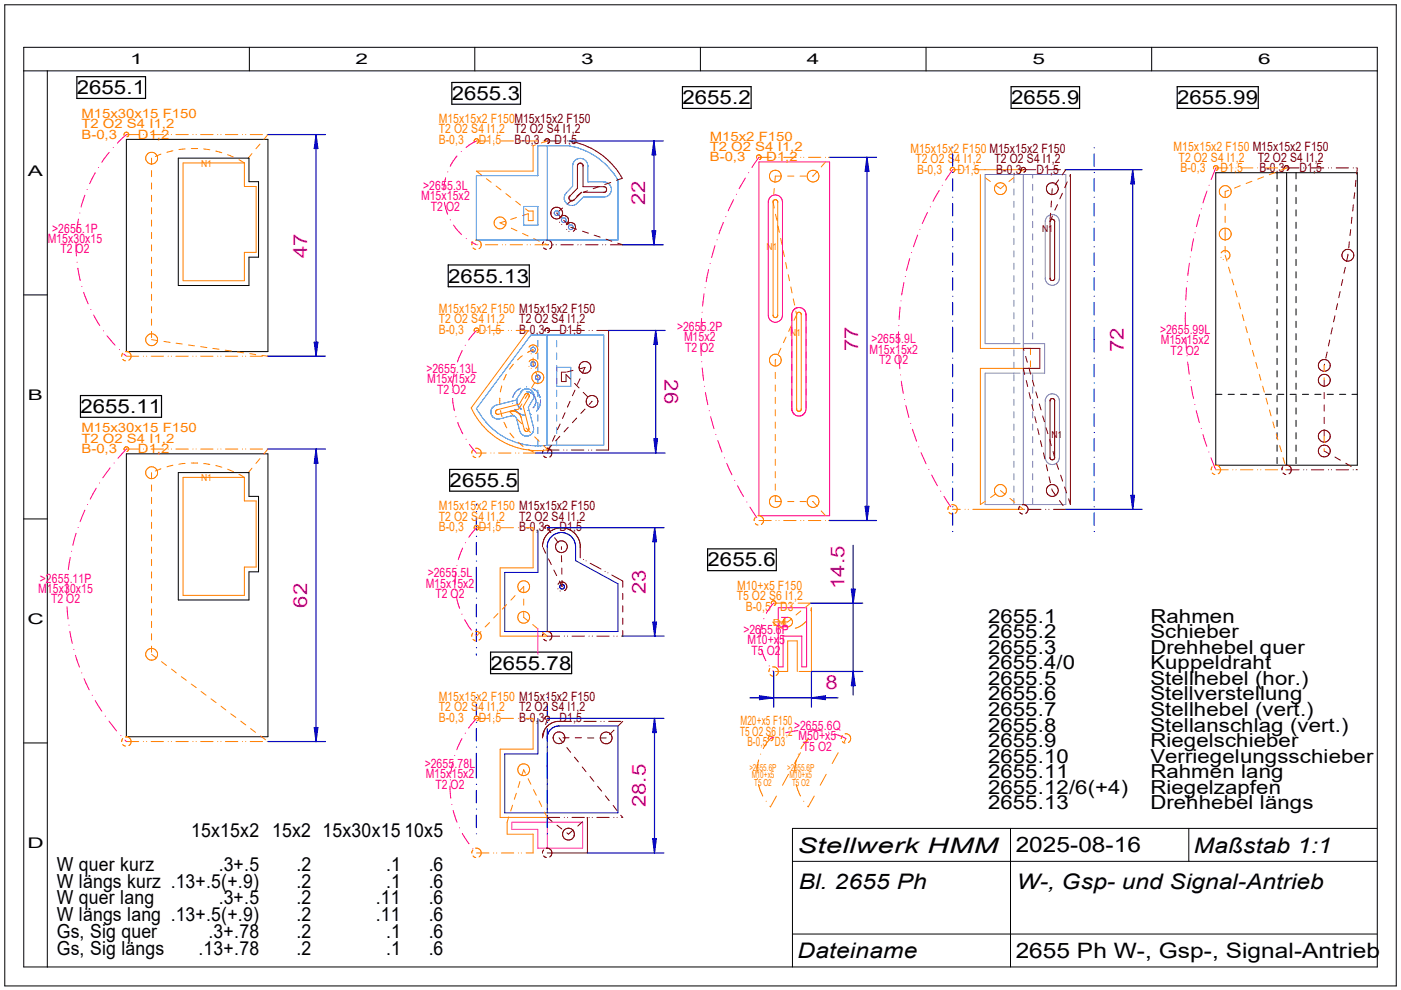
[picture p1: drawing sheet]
<svg xmlns="http://www.w3.org/2000/svg" width="297mm" height="210mm" viewBox="0 0 297 210" stroke-linecap="round" stroke-linejoin="round" font-family="sans-serif">
<g fill="none" stroke="#000" stroke-width=".21">
<path d="M1 1h295v208h-295zM5 10h287v195h-287zM5 15h287M10 15v190M52.9 10v5M100.7 10v5M148.5 10v5M196.3 10v5M244.2 10v5M26.8 29.5h30v45h-30zM37.8 33.5h15v5h2v16h-2v6h-15zM257.8 36.6h30v62h-30z"/>
<path d="M270.8 36.6v1.3M270.8 39.2v1.4M272.8 36.6v62M274.8 36.6v1.3M274.8 39.2v1.4M270.8 41.9v1.3M270.8 44.5v1.3M270.8 47.1v1.3M270.8 49.7v1.4M270.8 52.4v1.3M270.8 55v1.3M270.8 57.6v1.3"/>
<path d="M274.8 41.9v1.3M274.8 44.5v1.3M274.8 47.1v1.3M274.8 49.7v1.4M274.8 52.4v1.3M274.8 55v1.3M274.8 57.6v1.3M5 62.5h5M270.8 60.2v1.4M270.8 62.9v1.3M270.8 65.5v1.3M270.8 68.1v1.3"/>
<path d="M270.8 70.7v1.4M270.8 73.4v1.3M270.8 76v1.3M270.8 78.6v1.3M274.8 60.2v1.4M274.8 62.9v1.3M274.8 65.5v1.3M274.8 68.1v1.3M274.8 70.7v1.4M274.8 73.4v1.3M274.8 76v1.3M274.8 78.6v1.3"/>
<path d="M26.8 96.2h30v60h-30zM257.8 83.6h1.3M260.4 83.6h1.3M263 83.6h1.3M265.6 83.6h1.4M268.3 83.6h1.3M270.8 81.2v1.3M270.8 83.9v1.3M270.8 86.5v1.3M270.8 89.1v1.3M270.8 91.7v1.3M270.8 94.4v1.3"/>
<path d="M270.8 97v1.3M270.9 83.6h1.3M273.5 83.6h1.3M274.8 81.2v1.3M274.8 83.9v1.3M274.8 86.5v1.3M274.8 89.1v1.3M274.8 91.7v1.3M274.8 94.4v1.3M274.8 97v1.3M276.1 83.6h1.3M278.8 83.6h1.3"/>
<path d="M281.4 83.6h1.3M284 83.6h1.3M286.6 83.6h1.2M5 110h5M37.8 100.2h15v5h2v16h-2v6h-15zM5 157.5h5M214.2 175.6v29.4M252 175.6v7M291.9 175.6h-123.9v29.4M168 182.6h123.9M168 198h123.9"/>
</g>
<g fill="none" stroke="#800000" stroke-width=".21">
<path d="M115.5 30.1a.59 .59 0 0 1 .5-.7 .54 .54 0 0 1 .4 .9l-.2 .1M115.5 30.1h.1M116 29.9h2.7M116.1 29.4h.1M116.2 30.4h-.1M116.5 29.8h.1M119.6 29.9h.1M120.3 29.9h.1M120.6 29.9a16 16 0 0 1 11.3 7.9l-1.2 .4M123.6 35.2h.1M127 39.6l-1.2 .4M129.5 38.7l-1.3 .4"/>
<path d="M216.5 35.9h.1M216.5 36.2l.1-.5a.5 .5 0 0 1 .8 0 .5 .5 0 0 1-.4 .8M217 36h2.6M220.6 36h.1M221.2 36h.1M222.2 36h2.6M223.1 38.7h.1M224.4 38.1l-.7 1.1M225.8 36h.1M226 36l-.8 1.1M226.3 38.6l-.5 1.2M226.8 37.4l.1-.4v70l-.3-1.3"/>
<path d="M272.8 35.6h2.6M273 35.2h.1M273 35.2l-.6 .1-.1 .5M273 36.1h-.1M273 35.2l.3 .3v.3l-.3 .2M273 36v.1M276.4 35.6h.1M277 35.6h.1M278 35.6h2.7M281.6 35.6h.1M282.3 35.6h.1M283.3 35.6h2.6"/>
<path d="M286.9 35.6h.1M287.5 38.2l-.1 1.3M287.5 35.6h.1M287.8 35.6l-.1 1.3M115.3 51.3l-.2 .6M115.3 52.5l.6 .4M115.9 50.9a.99 .99 0 0 1 1 .7 .99 .99 0 0 1-.4 1.1M116 51.9h.3M116.8 45.2h.1M117.3 51.9h.1M117.9 51.9h.1M118 45.2l1 .9"/>
<path d="M118.6 47.1h.1M118.7 46.2a1 1 0 0 1 1.5-.2 1 1 0 0 1-.1 1.5M118.9 51.9h2.6M119.1 47.6h.1M119.3 44.1l-1 .9M119.5 46.7l.9 .9M120.1 47.7a1.01 1.01 0 0 1 1.6-.3 1.01 1.01 0 0 1-.2 1.6M120.1 48.6h.1M120.6 49.1h.1M120.8 41.6h.1M120.8 41.6a.6 .6 0 0 0-.1 .7 .6 .6 0 0 0 .6 .3l.4-.2M121 48.2l1.3 .4"/>
<path d="M121.3 42.4l-1 .9M121.7 42.4h.1M122.3 41.6l1-.8-1.6 1.6M122.5 51.9h.1M123.1 51.9h.1M123.5 49l1.3 .4M124.2 51.9h2.6M124.5 40.5l-.8 .3h4.5l.4-.3v-.5l-.5-.4h-4.5v-4.6a.63 .63 0 0 0-1-.2l-.2 .3v4.8l-1.6 1.7M126 49.9l1.3 .4M127.8 51.9h.1M128.4 51.9h.1M128.5 50.7l1.2 .4"/>
<path d="M131 51.6l1 .3h-2.6M222.6 59h.1M222.7 46.7a.5 .5 0 0 1 .5-.2 .5 .5 0 0 1 .4 .3v12.3a.5 .5 0 0 1-.8 .3l-.2-.3zM222.8 45.2l-.2 1.3M222.9 42.6l-.1 1.3M223.1 40l-.1 1.3M223.1 45.8l-.5 1.2M223.6 47h.1M224.2 43.4l-.6 1.2M225.3 41l-.6 1.2M284.7 59.3l-.3 1.2M285.2 56.7l-.3 1.3"/>
<path d="M285.8 53.9l-.3 1.5M286.1 51.3l-.1 1.3M286.4 48.7l-.2 1.3M286.6 46.1l-.1 1.3M286.9 43.4l-.1 1.3M287 54.1h.1M287.2 40.9l-.1 1.2M115.6 70.2v-.4l.3-.2a.59 .59 0 0 1 .6 .5l-.3 .4M116 70.1h2.7M116.1 70.5h.1M119.6 70.1h.1M120 78.9h-1v2h1v-1.5l.9 .9"/>
<path d="M120.3 70.1h.1M121.3 70.1h2.6M121.5 78.5l-1.3 .4M122.8 77.9h.1M122.8 78.2l1.2-.3-.5 1.2M124.9 70.1h.1M125.6 70.1h.1M126.5 70.1h2.5v25.3h-2.6M217.1 74.3l-.1-.4h3.5v4.2h-3.5l.3 1.3M217.5 75.6l.3 1.2M218.2 78.1l.3 1.2M280.8 77.2v.3"/>
<path d="M281.4 74.6l-.3 1.3M281.9 72.1l-.3 1.3M282 77.5h.1M282.5 69.5l-.3 1.3M283 67l-.3 1.2M283.6 64.4l-.3 1.3M284.1 61.8l-.3 1.3M115.3 95.4l-.2 .3v.4M115.3 96.7l.6 .3M115.9 95.1a.98 .98 0 0 1 1.1 .6 .98 .98 0 0 1-.5 1.2M116.6 94.7l-.5 1.2M116.9 94.4l-.9 1h2.5"/>
<path d="M117.7 92.3l-.6 1.2M118.7 92.5l-.9 1M118.7 89.9l-.5 1.2M119.5 95.4h.1M119.8 87.5l-.6 1.2M120.2 95.4h.1M120.5 90.6l-.9 1M120.9 85.1l-.6 1.2M121.2 95.4h2.6M121.8 81.3l1 1M121.9 82.7l-.5 1.2M122.3 88.6l-.9 1"/>
<path d="M123 80.3l-.6 1.2M123.7 83.2l.9 .9M124 86.7l-.9 1M124.3 85.1h.1M124.8 95.4h.1M125.4 95.4h.1M125.5 85.1l-.6 .7M217.6 80.7l.3 1.3M218.2 83.2l.3 1.3M218.8 85.8l.3 1.2M218.9 80.6l.3 1.3M219.4 88.3l.3 1.3"/>
<path d="M219.6 83.1l.4 1.3M220 90.9l.3 1.3M220.3 85.6l.4 1.3M220.6 93.4l.3 1.3M221.1 88.2l.3 1.2M221.2 96l.3 1.3M221.8 90.7l.4 1.2M221.8 98.6l.3 1.2M222.5 93.2l.4 1.3M222.8 84.6l.4-.1 .4 .3v12.4l-.4 .3h-.3l-.3-.3v-12.4zM223.3 95.7l.3 1.3M223.6 85h.1"/>
<path d="M224 98.3l.4 1.2M272 99l-.2 .6M272.6 98.6a.99 .99 0 0 1 1.1 .6 .99 .99 0 0 1-.4 1.3M272.8 99.6h2.6M276.4 99.6h.1M277 99.6h.1M278 99.6h2.7M280.8 80.6v1.3M280.8 83.2v1.3M280.8 85.9v1.3M280.8 88.5v1.3M280.8 91.1v1.3"/>
<path d="M280.8 95.6l1.1 .7M281.6 99.6h.1M282 80.6h.1M282 92.5h.1M282 95.6h.1M282.3 99.6h.1M283 96.9l1.2 .7M283.3 99.6h2.6M285.3 98.2l1.2 .7M286.9 99.6h.1M287.5 99.6h.1M287.6 99.5l.2 .1"/>
<path d="M115 115.9a4 4 0 0 1 3.6-4h.9a4.1 4.1 0 0 1 2.8 1.8l.4 .5 .3 1.2v2.9M115.1 116.1l.6 1.2M115.6 111.7h.1M115.6 112.1a.47 .47 0 0 1 .3-.7 .47 .47 0 0 1 .6 .4 .47 .47 0 0 1-.3 .6M116 111.9l.8 1M116.2 112.4h-.1M116.3 118.5l.6 1.2M117.6 114l.8 1.1M117.8 115.9h.1M119 117.8l.1 1.3M119 115.9v.6M123 116.1h.1"/>
<path d="M123.7 118.6h.1M124.2 118.9h.1M125.1 119.4l2.3 1.2M216.2 107.4l-.2 .6M216.2 108.6l.6 .4M216.8 107a.98 .98 0 0 1 1.1 .6 .98 .98 0 0 1-.4 1.2M217.1 108h.1M218.1 108h2.6M221.7 108h.1M222.4 108h.1M222.4 101.1l.3 1.3M223 103.7l.9 1.4"/>
<path d="M223.3 108h2.7M224.6 106.1l.8 1.1M224.9 100.8l.4 1.2M225.7 103.3l.4 1.2M272 100.3l.6 .3M115.3 134.2l-.3 .7M115.3 135.6l.6 .3M115.9 133.9a.99 .99 0 0 1 1 .6 .99 .99 0 0 1-.4 1.2M116 134.9h2.7M117.4 120.9l.6 1.1M118.3 124.8h.1M118.3 123.9a.98 .98 0 0 1 1.6-.2 .98 .98 0 0 1-.2 1.5"/>
<path d="M118.7 125.3h.1M119.1 120.4v1.4M119.2 123.1v1.3l-.6-1.2M119.6 134.9h.1M120.3 134.9h.1M121.3 134.9h2.6M124.9 134.9h.1M125.6 134.9h.1M126.5 134.9h2.7M128.3 121.2h.1M128.9 121.5h.1M129.7 121.9l2.3 1.3v1.3"/>
<path d="M130.1 134.9h.1M130.8 134.9h.1M132 125.8v1.3M132 128.4v1.4M132 131.1v1.3M132 133.7v1.2h-.2M115.4 154.9l-.3 .7v.8M115.4 154.9l-.3 1.3M115.6 152.5v-.4a.51 .51 0 0 1 .5-.3 .51 .51 0 0 1 .4 .4v.4l-.3 .2M116 152.3l-.3 1.3M116.1 152.8h.1M117.3 156.4h.1"/>
<path d="M118.5 156.4l.8 1M119.3 156.4h1.3M120.2 158.5l.8 1M121.2 153h-3.1l-1.2 .3a3.3 3.3 0 0 0-1.5 1.6M122 156.4h1.3M122.1 153h.1M122.8 153h.1M123.8 153h2.6M124.6 156.5h1.3M127.2 156.5h1.3M127.3 156.8h.1M127.4 153h.1"/>
<path d="M128.1 153h.1M129 153h2.7M130.2 154.8l-1 .9M132 153l-.9 .9M115.9 179.8a1.01 1.01 0 0 1 1.1 .7 1.01 1.01 0 0 1-.5 1.2M118.1 175l1 .8M118.7 173.3h-2.7l1 .9M119.6 173.3h.1M120.3 173.3h.1M121.3 173.3h2.6M121.5 176l-1 .9-.3-.3M121.7 177.2h.1"/>
<path d="M121.8 160.5l.8 1M123.4 162.6l.8 1M123.5 174.2l-1 .9M124.5 173.4v-.1v7.5h-8.5M124.9 173.3h.1M125.1 164.6l.8 1.1M125.6 173.3h.1M126.5 173.3h2.7M126.7 166.7l.8 1M128.4 168.7l.8 1.1M130 170.8l.8 1M130.1 173.3h.1"/>
<path d="M130.8 173.3h.1M131.6 172.8l.4 .5h-.2M115.3 180.2l-.2 .3v.3M115.3 181.5l.6 .3"/>
<circle cx="223.1" cy="40" r="1.26"/>
<circle cx="118" cy="45.2" r="1.25"/>
<circle cx="285.8" cy="54.1" r="1.25"/>
<circle cx="124" cy="77.9" r="1.25"/>
<circle cx="280.8" cy="77.5" r="1.25"/>
<circle cx="125.5" cy="85.1" r="1.25"/>
<circle cx="280.8" cy="95.6" r="1.27"/>
<circle cx="280.8" cy="92.5" r="1.26"/>
<circle cx="280.8" cy="80.6" r="1.25"/>
<circle cx="119" cy="115.9" r="1.25"/>
<circle cx="223.1" cy="104" r="1.25"/>
<circle cx="118.5" cy="156.4" r="1.26"/>
<circle cx="128.5" cy="156.5" r="1.25"/>
<circle cx="120.5" cy="176.9" r="1.26"/>
</g>
<g fill="none" stroke="#0080ff" stroke-width=".21">
<path d="M101 37.3h13v-6.4h6.6a14.8 14.8 0 0 1 10.4 7.3v12.7h-30zM116 30.9v20M124.6 35.2h.1M124.6 35.2a1.61 1.61 0 0 0-1.6-1.6 1.61 1.61 0 0 0-1.6 1.6v4.3l-1.3 1.4M124.6 35.2v3.4h3.4a1.61 1.61 0 0 1 1.6 1.6 1.61 1.61 0 0 1-1.6 1.6M111 43.8h3v4h-3zM117.8 45.6h.1M119 46.7h.1M120.1 40.9h.1M120.1 40.9a1.59 1.59 0 0 0 0 2.2 1.59 1.59 0 0 0 2.2 0l1.4-1.3h4.4M120.5 48.2h.1M120.6 48h.1"/>
<path d="M120.6 48.3v.1M121.2 48.6l-.1 .1M112.6 71h15.4v23.4h-12a14.7 14.7 0 0 1-15-7.7zM112.6 77.4h.1M112.6 74.3h.1M112.8 74.6h.1M113.2 73.7a.5 .5 0 0 0-.7 .4 .5 .5 0 0 0 .7 .5M113.2 74.6h.1M113.2 73.7h.1M113.2 73.7l.3 .3-.3 .6M113.5 77h.1M113.5 77.4h.1"/>
<path d="M113.7 79.6l-.1 .2a.5 .5 0 0 0 .4 .7 .5 .5 0 0 0 .5-.7M113.8 79.6h.5l.2 .2M113.8 79.6h-.1M114 72.2v1.3M114 74.8v1.4M114 77.5v1.3M114.5 79.8h.1M116 71v23.4M118 72.2v1.3M118 74.8v1.4M118 77.5v4.4h3v-4h-3M104.3 86.5l.9-.6 4.2-1.1 1-1.6a1.48 1.48 0 0 1 2.1-.6 1.48 1.48 0 0 1 .5 2.1l-1 1.7 1.1 4.2a1.51 1.51 0 0 1-1.1 1.8 1.51 1.51 0 0 1-1.8-1l-.6-2.6a.93 .93 0 0 0-1.2-.6l-2.4 .6a1.5 1.5 0 0 1-1.7-.6 1.5 1.5 0 0 1 0-1.7z"/>
<path d="M108.4 88.2h.1M108.7 85.6h.1M109.1 86.8a3.2 3.2 0 0 0 2.2 1.3M109.7 84.5l-.1 .7 .2 .8 .8 .8M110.4 83.5h.1M110.4 82.3l-1 .7-.7 1.3M111.6 83.1h.6l.7 .4 .5 .6 .1 .5M111.6 82h.1M111.9 87h.1M112.4 83.2h.1M112.6 87.9h.1M112.9 82.3l.9 .7 .7 1.3"/>
<path d="M113.5 84.6l.1 .9-.6 1M113.5 84.6h.1M114 80.1v1.3M114 82.7v1.3M114 85.3v1.4M114 88v1.3M114 90.6v1.3M114 93.2v1.3M114.6 84.8l-.1 1.1-.8 1.3M118 82.7v1.3M118 85.3v1.4M118 88v1.3"/>
<path d="M118 90.6v1.3M118 93.2v1.3"/>
<circle cx="118" cy="45.2" r=".5"/>
<circle cx="119.5" cy="46.7" r=".5"/>
<circle cx="121" cy="48.2" r=".51"/>
<circle cx="113" cy="77.2" r=".5"/>
</g>
<g fill="none" stroke="#ff8000" stroke-width=".21">
<path d="M26.6 28.1h.1M26.6 28.1l-.3 .3 .1 .3M26.6 28.1l.1-.1a.49 .49 0 0 1 .6 .4 .49 .49 0 0 1-.4 .6M26.8 28.5h2.6M27 28.1h.1M27.3 28.7h.1M30.4 28.5h.1M31.1 28.5h.1M32 28.5h2.7M32.1 33.5v1.3M32.1 36.2v1.3M32.1 38.8v1.3"/>
<path d="M32.1 34.8h.1M34.1 32.7l-1.2 .5M35.6 28.5h.1M36.3 28.5h.1M36.7 32l-1.3 .3M37.3 28.5h2.6M38.8 34.5h13v5h2.5v14h-2.5v6h-13zM39.2 31.6l-1.3 .1M40.6 31.5h1.3M40.9 28.5h.1M41.6 28.5h.1M42.5 28.5h2.7"/>
<path d="M43.2 31.6l1.3 .1M45.8 32l1.2 .4M46.1 28.5h.1M46.8 28.5h.1M47.8 28.5h2.6M48.3 32.8l1.2 .5M50.7 33.9l1.1 .6M51.4 28.5h.1M52.1 28.5h.1M53 28.5h2.7M53.4 32.6l-.8 1M55.1 30.6l-.8 .9"/>
<path d="M56.6 28.5h.1M56.8 28.5l-.8 1M100.6 30.1h-.1a.51 .51 0 0 1 .5-.7 .51 .51 0 0 1 .5 .7M101 29.9h2.6M101.4 30.2l-.3 .2M101.5 30.1l-.1 .1M103.1 37.9l1 .8M104.6 29.9h.1M105.2 39.5l1 .8M105.3 29.9h.1M106.3 29.9h2.6M109.9 29.9h.1"/>
<path d="M110.5 29.9h.1M111.5 29.9h2.7M113.5 30.7l-.5 .2v5.4h-12l1.1 .8M115.1 29.9h.1M115.8 29.9h.1M116 29.9l-1.2 .4M160.4 33.5a.51 .51 0 0 1 .3-.6 .51 .51 0 0 1 .7 .3 .51 .51 0 0 1-.4 .6M160.9 33.4h2.6M164.2 40l-.2 1.3M164.5 33.4h.1M165.1 33.4h.1M165.7 37.3h-1.3l-.1 1.4"/>
<path d="M166.2 33.4h2.6M167 37.3h1.3M169.6 37.3h1.3M169.8 33.4h.1M170.4 33.4h.1M171.4 33.4h2.6M173.3 36.4l-1 .9M175 33.4h.1M175 34.4l-.9 1M175.6 33.4h.1M175.9 33.4h-.1M201.5 36.2a.49 .49 0 0 1 .5-.7 .49 .49 0 0 1 .4 .7"/>
<path d="M201.5 36.2h.1M202 36h1.6M202.1 36.5h.1M202.2 36.4l-.1 .1M202.3 36.3l-.1 .1M202.4 36.2l-.1 .1M204.6 36h.1M205.3 36h.1M206.2 36h10.8l-1.1 .8M207.9 37v36.9h10.6v1.3M208.9 37.7l1.1 .8M211 39.2l1.1 .8 .8-.7"/>
<path d="M212.1 38.7h.1M214.9 37.7l-1 .8M257.3 35.8a.52 .52 0 0 1 .2-.6 .52 .52 0 0 1 .7 .1v.6l-.4 .2M257.8 35.6h2.6M261.4 35.6h.1M262 35.6h.1M263 39.4l-1.3 .5M263 35.6h2.6M265.4 38.4l-1.2 .5M266.6 35.6h.1M267.3 35.6h.1M267.9 37.5l-1.2 .5"/>
<path d="M268.3 35.6h2.6M270.3 36.6l-1.2 .4M271.9 35.6h.1M272.5 35.6h.1M272.8 35.6l-1.2 .5M32.1 41.4v1.3M32.1 44v1.3M32.1 46.7v1.3M32.1 49.3v1.3M32.1 51.9v1.3M32.1 54.5v1.3M32.1 57.1v1.4"/>
<path d="M32.1 59.8v1.3M100.2 51.3l-.1 .6M100.3 52.5l.6 .4M100.8 50.9a.99 .99 0 0 1 1.2 .6 .99 .99 0 0 1-.4 1.2M101.3 51.9h.1M101.9 51.9h.1M102.9 51.9h2.6M106.5 51.9h.1M107 46.9l-1 .3 1.2 .6M107.2 51.9h.1M107.3 47.2h.1M107.3 41.1l1 .8"/>
<path d="M108.2 51.9h2.6M108.4 48.4l1.2 .5M109.3 42.7l1.1 .8M109.5 46.1l-1.2 .4M110.8 49.5l1.2 .5M111.4 44.3l.6 .4h1v2.1h-1v-1.5l-1.2 .4M111.8 51.9h.1M112.4 51.9h.1M113.2 50.6l1.1 .5M115.6 51.7l.4 .2h-2.6M163.9 42.6v24.4a.52 .52 0 0 0 .5 .3 .52 .52 0 0 0 .5-.3v-24.3a.52 .52 0 0 0-.5-.4 .52 .52 0 0 0-.5 .4M163.9 42.8l.3 1.3"/>
<path d="M164.3 42.3l-.1 .1M164.4 45.4l.3 1.3M164.9 42.8h.1M165 48l.2 1.3M165.5 50.5l.3 1.3M166 53.1l.3 1.3M166.6 55.7l.2 1.3M167.1 58.3l.3 1.2M258.9 54.6h.1M258.9 53.6a1 1 0 0 1 1.6-.2 1 1 0 0 1-.2 1.6M259.3 55h.1M259.8 43.2v1.3"/>
<path d="M259.8 45.8v1.4M259.8 48.5v2.4M259.8 52.2v1.4M259.8 54.1l.3 1.3M260.5 56.6l.4 1.3M260.5 40.3l-.7 .3v1.3M261 40.6h.1M261 49.6h.1M261.2 59.2l.4 1.2M26 74.9l-.2 .6M26 76.2l.6 .3M26.6 74.5a.99 .99 0 0 1 1.1 .7 .99 .99 0 0 1-.4 1.2"/>
<path d="M26.8 75.5h2.6M30.4 75.5h.1M31.1 75.5h.1M32 75.5h2.7M32.1 62.4v1.3M32.1 65v1.3M32.1 67.6v1.4M32.1 70.3v1.3M32.1 72l1.3 .2M34.8 72.4l1.3 .2M35.6 75.5h.1M36.3 75.5h.1"/>
<path d="M37.3 75.5h2.6M37.3 72.8l1.3 .1M40 73.2l1.2 .1M40.9 75.5h.1M41.6 75.5h.1M42.5 75.5h2.7M42.5 73.5l1.4 .2M45.1 73.9l1.3 .1M46.1 75.5h.1M46.8 75.5h.1M47.7 74.3l1.4 .1M47.8 75.5h2.6"/>
<path d="M50.3 74.6l1.3 .2M51.4 75.5h.1M52.1 75.5h.1M53 75l1.2 .2M53 75.5h2.7M55.5 75.4l1.3 .1M56.6 75.5h.1M100.5 70.2v-.3l.4-.3a.51 .51 0 0 1 .6 .3 .51 .51 0 0 1-.3 .6h-.1M101 70.1h.6M102.5 70.1h.1M103.2 70.1h.1M104.2 70.1h2.6"/>
<path d="M107.4 79.4l-.6 1.2M107.8 70.1h.1M108.4 70.1h.1M108.8 77.2l-.8 1.1M109.4 70.1h2.7l-12.2 16.4a15.6 15.6 0 0 0 16.3 8.9l-1-1M110.7 75.4l-.9 .9M112.1 77.7h.1M112.1 73.6a1.01 1.01 0 0 1 1.6-.2 1.01 1.01 0 0 1-.2 1.6M112.1 74.6h.1M112.2 76.7a.99 .99 0 0 1 1.5-.2 .99 .99 0 0 1-.2 1.6M112.6 78.1h.1M112.6 75h.1"/>
<path d="M113 74.6v-.5l-1.2 .6M113 75.9l.2 1.7M113.6 78.8l.4 1.3M163.9 66.8h.1M164.4 79v1.3M164.5 76.2l-.1 1.4M165.6 73.8l-.6 1.2M165.6 76.3h.1M166.7 71.5l-.6 1.1M167.7 60.8l.2 1.3M167.8 69.1l-.6 1.2M168.2 63.4l.3 1.3"/>
<path d="M168.7 66l.2 .7-.5 1.2M169.1 66.3a.55 .55 0 0 1 .8 .2v20.4l-.3 .3h-.3l-.4-.3v-20.4zM169.9 66.7h.1M218.5 78.1h-10.6v28.9l1.1-.7M218.5 76.5v1.3M262 61.7l.3 1.2M262.7 64.2l.3 1.3M263.4 66.7l.3 1.3M264.1 69.3l.4 1.2M264.8 71.8l.4 1.3M265.6 74.3l.3 1.3M266.3 76.8l.3 1.3"/>
<path d="M267 79.4l.3 1.2M280.8 77.5v1.3M26.3 95.4v-.2l.2-.4 .5-.1 .1 .2a.48 .48 0 0 1 .2 .5 .48 .48 0 0 1-.4 .3M26.8 95.2h2.6M30.4 95.2h.1M31.1 95.2h.1M32 95.2h2.7M34.1 99.4l-1.2 .5M35.6 95.2h.1M36.3 95.2h.1M36.7 98.6l-1.3 .4M37.3 95.2h2.6"/>
<path d="M39.2 98.3l-1.3 .1M40.6 98.2h1.3M40.9 95.2h.1M41.6 95.2h.1M42.5 95.2h2.7M43.2 98.3l1.3 .2M45.8 98.7l1.2 .4M46.1 95.2h.1M46.8 95.2h.1M47.8 95.2h2.6M48.3 99.5l1.2 .5M51.4 95.2h.1"/>
<path d="M52.1 95.2h.1M53 95.2h2.7M53.4 99.3l-.8 .9M55.1 97.2l-.8 1.1M56.6 95.2h.1M56.8 95.2l-.8 1M100.2 95.4l-.1 .7M100.3 96.7l.6 .3M100.8 95.1a.99 .99 0 0 1 1.2 .6 .99 .99 0 0 1-.4 1.2M101 96.1h2.1M104.1 96.1h.1M104.7 96.1h.1"/>
<path d="M105.4 86.9h.1M105.4 86.9l4.7-1.2 1.2-2 .2-.3 .4 .1a.48 .48 0 0 1 .2 .7l-1.1 2 1.1 4.6a.5 .5 0 0 1-.3 .6 .5 .5 0 0 1-.6-.3l-.7-2.7-.3-.5-.9-.7h-1.3l.8 .8M105.7 96.1h2.6M106 84.4v1.3M106.1 87l.3 1.3M106.4 81.8l-.3 1.3M106.8 89.5l.6 1.2M108.1 91.8l.9 1M109.3 96.1h.1M109.6 87.4h.1M109.7 88.9l.9 .9M109.9 93.8l1 .8"/>
<path d="M110 96.1h.1M110.7 85.6l-.7 1.1-4.3 1.1h-.3l-.3-.2v-.5l.3-.2M111 96.1h2.6M111.5 90.8l1 .9M112 83.4l-.7 1.1M112.1 95.3l1.1 .6M113.4 92.6l.9 1M113.4 81.2l-.7 1.1M115.3 80.1h.1M164.4 81.6v1.3M164.4 84.2v1.4M164.4 86.9v1.3"/>
<path d="M164.4 89.5v1.3M164.4 92.1v1.3M164.4 94.7v1.4M164.4 97.4v1.3M164.4 100v1.3M168.9 86.7h.1M256.8 99.6h.1M257 99l-.2 .6M257.6 98.6a.98 .98 0 0 1 1.1 .7 .98 .98 0 0 1-.4 1.2M257.8 99.6h2.6M261.4 99.6h.1M262 99.6h.1"/>
<path d="M263 99.6h2.6M266.6 99.6h.1M267.3 99.6h.1M267.7 81.9l.4 1.2M268.3 99.6h2.6M268.4 84.4l.4 1.3M269.2 86.9l.3 1.3M269.9 89.5l.3 1.2M270.6 92l.3 1.3M271.3 94.5l.4 1.3M271.9 99.6h.1M272 97l.4 1.3"/>
<path d="M272.5 99.6h.1M272.8 99.6h.1M280.8 80.1v.5M280.8 92.5v1.3M280.8 95.1v.5M32.1 100.2v1.3M32.1 102.8v1.3M32.1 105.5v1.3M32.1 108.1v1.3M32.1 110.7v1.4M32.1 113.4v1.3M32.1 116v1.3"/>
<path d="M32.1 118.6v1.3M38.8 101.2h13v5h2.5v14h-2.5v6h-13zM50.7 100.6l1.1 .6M100.6 112.1v-.4a.5 .5 0 0 1 .5-.3 .5 .5 0 0 1 .4 .3v.4l-.4 .3M101 111.9h2.6M104.6 111.9h.1M105.3 111.9h.1M106.3 111.9h2.6M109.9 111.9h.1M110.5 111.9h.1M111.5 111.9h1.5v8.5h-7v14.5h10l-1-.8M159.9 110.4h.1"/>
<path d="M160.1 109.7l-.2 .7M160.1 111l.6 .3M160.7 109.3a1.02 1.02 0 0 1 1.1 .7 1.02 1.02 0 0 1-.4 1.2M160.9 110.4h2.6M164.4 102.6v1.3M164.4 105.2v1.1h1.3M164.5 110.4h.1M165.1 110.4h.1M166.2 110.4h2.6M167 106.3h1.3M169.6 106.3h1.3M169.8 110.4h.1"/>
<path d="M170.4 110.4h.1M171.4 110.4h2.6M172.3 106.3l1 1M174.1 108.3l.9 1M175 110.4h.1M175.6 110.4h.1M175.8 110.3l.1 .1M201.2 107.4l-.2 .6M201.2 108.6l.6 .4M201.8 107a.99 .99 0 0 1 1.1 .7 .99 .99 0 0 1-.4 1.1M202 108h1.6M204.6 108h.1"/>
<path d="M205.3 108h.1M211.1 104.7l-1.1 .8M212.1 104l1 .8M214.1 105.7l1 .8M216.2 107.3l.8 .7h-10.8M257 100.3l.6 .3M32.1 121.2v1.4M32.1 123.9v1.3M32.1 126.5v1.3M32.1 129.1v1.3M32.1 131.7v1.4M32.1 134.4v1.3"/>
<path d="M32.1 137v1.3M32.1 138.7l1.1 .8M100.2 134.2l-.2 .7M100.3 135.6l.6 .3M100.8 133.9a.99 .99 0 0 1 1.2 .6 .99 .99 0 0 1-.4 1.2M102 133.9l-1 .9M103.8 132l-.9 .9M105.6 130.1l-.9 .9M107.4 128.2l-.9 1M109.2 126.3l-.9 1M110.1 125.3l.9-.9v1.3M111 129.6v1.3l.9 .7"/>
<path d="M111 127v1.3M112.3 130.9h.1M112.3 124.4h.1M112.9 132.4l1.1 .9M163.6 128.1l.1-.6 .5-.1a.51 .51 0 0 1 .3 .5 .51 .51 0 0 1-.3 .5h-.1M163.8 131.9l1.2 .9 1.1 .4M164 127.9h2.6M167.6 127.9h.1M167.8 131.2l-.8 .7h-2.6M168.2 127.9h.1M169.2 127.9h2.6l-1 .8M169.8 129.5l-1 .9"/>
<path d="M170.8 131.8l-1.2 1-1 .4M172 129.5v-.6v13.5h-2.6M26 156.6l-.2 .6M26 157.9l.6 .3M26.7 156.3h-.1a.98 .98 0 0 1 1.1 .6 .98 .98 0 0 1-.4 1.2M26.8 157.2h2.6M30.4 157.2h.1M31.1 157.2h.1M32 157.2h2.7M34.2 140.3l1.1 .8M35.6 157.2h.1M36.3 157.2h.1"/>
<path d="M36.4 141.9l1 .8M37.3 157.2h2.6M38.4 143.5l1.1 .7M40.6 145l1 .8M40.9 157.2h.1M41.6 157.2h.1M42.5 157.2h2.7M42.6 146.6l1.1 .8M44.7 148.2l1.1 .8M46.1 157.2h.1M46.8 157.2h.1M46.9 149.7l1 .8"/>
<path d="M47.8 157.2h2.6M48.9 151.3l1.1 .8M51.1 152.9l1 .8M51.4 157.2h.1M52.1 157.2h.1M53 157.2h2.7M53.1 154.5l1.1 .8M55.2 156l1.1 .8M56.6 157.2h.1M100.5 152.5v-.3a.5 .5 0 0 1 .8-.3l.1 .1a.55 .55 0 0 1-.2 .8h-.1M101 152.3h2.6M104.6 152.3h.1"/>
<path d="M105.3 152.3h.1M106.3 152.3h2.6M109.9 152.3h.1M110.5 152.3h.1M111.5 152.3h1.5v6.5h-7v14.5h10l-.6-1.1M161.2 159.9h.1M162.9 156.7a.49 .49 0 0 1 .6-.6 .49 .49 0 0 1 .2 .8M162.9 156.7v.1M163.1 156.1h.1M163.2 141.7l-.2 .7M163.3 143l.6 .4M163.4 156.6l-1.6 2.1"/>
<path d="M163.5 156.1h.1M163.7 157l-.3 .1M163.7 156.9v.1M163.8 141.4a.99 .99 0 0 1 1.1 .6 .99 .99 0 0 1-.4 1.2M164.4 142.4h2.6v-6.5h2v6.5M169.2 159.9h.1M169.7 159.6l-1.3 2.3M171 157.3l.4-.7-1.6 2.1M177.7 159.6l-1.3 2.3M178.6 156l-.2 .6M178.6 157.2l.6 .4M179.2 155.6a.99 .99 0 0 1 1.1 .6 .99 .99 0 0 1-.4 1.2"/>
<path d="M179.4 156.6l-.4 .7M100.8 179.8a1.02 1.02 0 0 1 1.2 .7 1.02 1.02 0 0 1-.4 1.2M107.9 173.2l-.4 1.1v2.6h5.5v3.9h-1.5M108.7 170.7l-.4 1.3M109.5 168.2l-.5 1.3M110.2 165.7l-.3 1.3M111.4 163.9l-.4-.7-.4 1.3M112 165.1l.6 1.2M112.3 163.2h.1M113.1 167.4l.6 1.2M114.3 169.8l.5 1.2M160.6 165h.1"/>
<path d="M160.8 166.3l.9 2.5M160.9 161.1l-.4 2.6M162.4 169.9h.1M164.6 168.8l-1.2 2.3-.2-.2M167.2 164.2l-1.3 2.3M168.6 165h.1M168.8 166.3l.9 2.5M168.9 161.1l-.4 2.6M170.4 169.9h.1M172.6 168.8l-1.2 2.3-.2-.2M175.2 164.2l-1.3 2.3M100.2 180.2l-.1 .6"/>
<path d="M100.3 181.5l.6 .3M101 180.8h2.7M104.6 180.8h.1M105.3 180.8h.1M106.3 180.8h2.6M109.9 180.8h.1M110.5 180.8h.1"/>
<circle cx="32.1" cy="33.5" r="1.26"/>
<circle cx="164.4" cy="37.3" r="1.25"/>
<circle cx="172.4" cy="37.3" r="1.25"/>
<circle cx="212.1" cy="40" r="1.26"/>
<circle cx="106" cy="47.3" r="1.26"/>
<circle cx="259.8" cy="40.6" r="1.25"/>
<circle cx="259.8" cy="49.6" r="1.25"/>
<circle cx="32.2" cy="72" r="1.26"/>
<circle cx="164.4" cy="76.3" r="1.26"/>
<circle cx="114" cy="80" r="1.26"/>
<circle cx="32.2" cy="100.2" r="1.26"/>
<circle cx="164.4" cy="106.3" r="1.25"/>
<circle cx="172.4" cy="106.4" r="1.26"/>
<circle cx="212.1" cy="104" r="1.26"/>
<circle cx="32.2" cy="138.7" r="1.25"/>
<circle cx="111" cy="124.4" r="1.25"/>
<circle cx="111" cy="130.9" r="1.25"/>
<circle cx="167" cy="131.9" r="1"/>
<circle cx="111" cy="163.2" r="1.25"/>
</g>
<g fill="none" stroke="#ff0080" stroke-width=".21">
<path d="M20.2 36.6l-1.2 2.3M20.9 35.5h.1M23.2 32.3l-1.6 2.1M24 31.3h.1M26.8 28.5l-1.9 1.9M94.5 37.7l-.4 2.6M94.9 36.4h.1M96.9 33.1l-1.4 2.2M97.8 32.1h.1M101 29.9l-2.2 1.4M158 37.8l-1.3 2.2M158.7 36.6h.1"/>
<path d="M160.9 34.3h15v75h-15zM160.9 33.4l-1.5 2.1M199.8 39.3h.1M202 36l-1.5 2.2M256.3 39.3h.1M257.8 35.6l-1 2.5M16.1 51.6l.1 2.7M16.2 50.3h.1M16.3 55.6h.1M16.5 56.9l.5 2.6M16.6 46.4l-.3 2.7M16.9 45.2h.1"/>
<path d="M18 41.4l-.8 2.5M18.5 40.2h.1M94.1 41.6h.1M94.2 42.9l.7 2.5M95.5 46.6h.1M96.1 47.7l1.7 2M98.8 50.6h.1M99.9 51.3l1.1 .6M150.2 57.1l-.5 2.6M150.5 55.9h.1M151.6 52.1l-.7 2.5M152 50.8h.1"/>
<path d="M153.4 47.2l-1 2.4M153.9 45.9h.1M155.5 42.3l-1.1 2.4M156.1 41.2h.1M163.3 41.8a1.51 1.51 0 0 1 1.7-.4 1.51 1.51 0 0 1 .9 1.4v24a1.51 1.51 0 0 1-1.4 1.5 1.51 1.51 0 0 1-1.6-1.2v-24.5zM165.9 42.8h.1M191.6 59.9l-.4 2.6M191.9 58.6h.1M192.9 54.8l-.7 2.6M193.2 53.6h.1M194.6 49.8l-.9 2.5M195 48.6h.1"/>
<path d="M196.6 45l-1.1 2.4M197.2 43.9h.1M199.1 40.4l-1.3 2.3M251.7 59.7h.1M252.2 55.8l-.4 2.6M252.3 54.5h.1M253.1 50.6l-.5 2.6M253.4 49.4h.1M254.3 45.5l-.6 2.5M254.7 44.3h.1M255.9 40.5l-.8 2.5M17.4 60.7h.1"/>
<path d="M17.7 62l1 2.4M19.3 65.6h.1M19.9 66.8l1.3 2.2M21.9 70.1h.1M22.7 71.2l1.7 2M25.3 74.1h.1M26.2 75.1l.6 .4M96.3 79.2l-.4 2.7M96.6 78h.1M98 74.3l-1 2.5M98.6 73.2h.1M101 70.1l-1.6 2"/>
<path d="M148.6 71.5h.1M148.6 72.8l.1 2.6M148.8 67.5l-.2 2.6M148.8 76.7h.1M148.8 66.2h.1M148.9 78l.3 2.6M149.3 62.3l-.3 2.6M149.5 61h.1M162.9 66.8h.1M168.2 65.8l-.3 .7v20.5l.4 .8M168.2 65.8l-.1 .2M168.9 65.3a1.52 1.52 0 0 1 2 1.4"/>
<path d="M168.9 65.3l-.7 .5M169.2 65.2l-.3 .1M170.9 66.7v20l-.3 .9M170.9 66.7h.1M190.5 70.4v2.6M190.5 74.3h.1M190.5 69h.1M190.6 75.6l.2 2.6M190.8 65.1l-.2 2.6M190.9 79.5h.1M191 63.8h.1M251.3 64.9h.1"/>
<path d="M251.3 66.3v2.6M251.3 70.2h.1M251.4 71.5l.1 2.6M251.5 61l-.1 2.6M251.5 74.1h.1M251.7 75.4h.1M251.8 76.8l.3 2.5M23.4 99.2l-1.6 2.1M24.2 98.2h.1M26.8 95.2l-1.8 2M95.9 83.2h.1M96 84.5l.3 2.6"/>
<path d="M96.6 88.3h.1M97.1 89.6l1 2.4M98.8 93.1h.1M99.5 94.2h.1M99.5 94.2l1.5 1.9M149.3 81.9h.1M149.6 83.2l.5 2.6M150.4 87.1h.1M150.7 88.3l.7 2.6M151.8 92.1h.1M152.2 93.4l.9 2.4M153.6 97.1h.1"/>
<path d="M154.1 98.3l1.1 2.4M167.9 86.7h.1M168.3 87.8h.1M168.3 87.8l.6 .3h.9M169.8 88.1l-.1 .1M170.6 87.6l-.8 .5M170.7 87.5l-.1 .1M191.1 80.8l.4 2.6M191.8 84.7h.1M192.1 86l.6 2.5M193.1 89.8h.1M193.5 91l.8 2.5"/>
<path d="M194.8 94.7h.1M195.3 96l1 2.3M196.9 99.5h.1M252.3 80.6h.1M252.6 81.9l.5 2.6M253.3 85.8h.1M253.6 87.1l.7 2.5M254.7 90.8h.1M255.1 92.1l.8 2.5M256.3 95.8h.1M256.7 97.1l1 2.4M14.9 118.2l-.4 2.6"/>
<path d="M15.2 116.9h.1M16.1 113.1l-.7 2.5M16.5 111.8h.1M18 108.2l-1 2.4M18.5 107h.1M20.4 103.5l-1.3 2.3M21.1 102.4h.1M96.9 119.9h.1M98.1 116.2l-.9 2.5M98.7 115.1h.1M101 111.9l-1.6 2M155.7 101.9h.1"/>
<path d="M156.4 103l1.2 2.3M158.3 106.4h.1M159 107.5l1.4 2.2M197.5 100.7l1.3 2.3M199.4 104.1h.1M200.1 105.2l1.5 2.2M14.1 127.3h.1M14.2 123.4l-.1 2.6M14.2 128.7l.2 2.5M14.3 122.1h.1M14.6 132.5h.1M14.8 133.9l.5 2.5"/>
<path d="M15.7 137.7h.1M16 138.9l.8 2.5M96.6 125.2h.1M96.6 121.2l-.1 2.7M96.8 126.4l.6 2.6M97.9 130.2h.1M98.5 131.4l1.4 2.2M100.7 134.6h.1M161.2 136.3h.1M161.5 137.6l.9 2.5M161.5 132.4l-.3 2.6M161.9 131.2h.1"/>
<path d="M164 127.9l-1.5 2.1M165 128.9h6v12.5h-1v-6.5h-4v6.5h-1zM165.7 132.9h1.3M165.7 130.9h1.3M17.3 142.7h.1M17.8 143.9l1.1 2.4M19.6 147.4h.1M20.2 148.5l1.4 2.3M22.3 151.8h.1M23.1 152.9l1.6 2.1M25.6 156h.1M26.5 156.9l.3 .3"/>
<path d="M98 156.6l-1.1 2.4M98.6 155.4h.1M101 152.3l-1.6 2M163.1 141.2h.1M163.9 142.2l.1 .2M164.1 156.3l-.7 .3M165.3 155.8h.1M169.2 154.9l-2.6 .5M170.5 154.8h.1M171.8 154.8l2.6 .2M175.7 155.2h.1M176.9 155.6l2.5 1"/>
<path d="M95.4 166.7l.2 2.5M95.5 165.4h.1M95.8 170.6h.1M96.1 161.5l-.6 2.5M96.1 171.8l.8 2.5M96.4 160.2h.1M97.4 175.5h.1M98 176.7l1.4 2.2M100.2 180h.1"/>
</g>
<path d="M16.3 16.3h14.6v4.6h-14.6zM95.8 17.5h14.6v4.6h-14.6zM144.7 18.4h14.6v4.6h-14.6zM214.4 18.4h14.5v4.6h-14.5zM249.6 18.4h17.2v4.6h-17.2zM95 56.2h17.2v4.6h-17.2zM17.1 83.9h17.1v4.6h-17.1zM95.3 99.5h14.6v4.6h-14.6zM150 116.4h14.6v4.6h-14.6zM104 138.3h17.2v4.5h-17.2z" fill="none" stroke="#000" stroke-width=".25"/>
<g fill="none" stroke="#0000a0" stroke-width=".21">
<path d="M114 112.4v9h-7v12.5h24v-10.1l-9-4.9v-3.7l-.3-.8-.8-.9-1.7-.6h-.8l-1.1 .5-.7 .7-.6 1.5v18.3M116 115.9h.1M118.7 124.2v.1M119 123.9h.1M114 152.3v7.6h-7v12.4h24v-18.4h-12.7l-.7 .2-.9 .6-.4 .6-.3 .8v16.2M116 156.4h.1"/>
<circle cx="119.2" cy="124.4" r=".51"/>
</g>
<path d="M114 133.3v5.5M108.5 174.3h15v5.5h-9.5v-3.9h-5.5zM116 174.3v5.5" fill="none" stroke="#f0f" stroke-width=".21"/>
<g fill="none" stroke="#00f" stroke-width=".25">
<path d="M202 32.6v2.7M202 37.9v2.6M202 36.6h.1M202 31.3h.1M232 36.6h.1M232 31.3h.1M232 32.6v2.7M232 37.9v2.6M202 43.1v2.7M202 48.4v2.6M202 53.6v2.7M202 58.9v2.6"/>
<path d="M202 57.6h.1M202 52.3h.1M202 47.1h.1M202 41.8h.1M232 57.6h.1M232 52.3h.1M232 47.1h.1M232 41.8h.1M232 43.1v2.7M232 48.4v2.6M232 53.6v2.7M232 58.9v2.6"/>
<path d="M202 64.1v2.7M202 69.4v5.2M202 77.3v2.6M202 75.9h.1M202 68.1h.1M202 62.8h.1M232 75.9h.1M232 68.1h.1M232 62.8h.1M232 64.1v2.7M232 69.4v5.2M232 77.3v2.6"/>
<path d="M202 82.5v2.6M202 87.8v2.6M202 93v2.6M202 98.3v2.6M202 81.2h.1M202 86.4h.1M202 91.7h.1M202 96.9h.1M232 81.2h.1M232 86.4h.1M232 91.7h.1M232 96.9h.1"/>
<path d="M232 82.5v2.6M232 87.8v2.6M232 93v2.6M232 98.3v2.6M101 106.9v.2M101 109.8v2.6M101 115v2.6M101 119h.1M101 113.7h.1M101 108.5h.1M202 103.5v2.6M202 108.8v2.6"/>
<path d="M202 102.2h.1M202 107.4h.1M202 112.7h.1M232 102.2h.1M232 107.4h.1M232 112.7h.1M232 103.5v2.6M232 108.8v2.6M101 120.3v5.2M101 128.1v2.7M101 133.4v2.6M101 138.6v.3"/>
<path d="M101 126.8h.1M101 132.1h.1M101 137.3h.1M101 158.4h.1M101 153.2h.1M101 147.9h.1M101 149.2v2.6M101 154.5v2.6M101 159.7v5.3M116 149.2v2.6M116 154.5v2.6M116 159.7v5.3"/>
<path d="M116 158.4h.1M116 153.2h.1M116 147.9h.1M101 166.3h.1M101 171.5h.1M101 176.8h.1M101 167.6v2.6M101 172.8v2.7M116 167.6v2.6M116 172.8v2.7M116 166.3h.1M116 171.5h.1"/>
<path d="M116 176.8h.1"/>
</g>
<g fill="none" stroke="#8080c0" stroke-width=".21">
<path d="M215 37.4v1.3M217 37v70M218.9 37v.8M218.9 39.1v1.3M215 40v1.4M215 42.7v1.3M215 45.3v1.3M215 47.9v1.3M215 50.5v1.4M215 53.2v1.3M215 55.8v1.3M215 58.4v1.3"/>
<path d="M218.9 41.7v1.3M218.9 44.3v1.3M218.9 46.9v1.4M218.9 49.6v1.3M218.9 52.2v1.3M218.9 54.8v1.3M218.9 57.4v1.4M221.6 59h.1M222 45.9a1.51 1.51 0 0 1 1.7-.3 1.51 1.51 0 0 1 .9 1.4v12a1.51 1.51 0 0 1-1.4 1.5 1.51 1.51 0 0 1-1.6-1.3v-12.4zM224.6 47h.1M215 61v1.4M215 63.7v1.3"/>
<path d="M215 66.3v1.3M215 68.9v1.3M215 71.5v1.4M215 74.2v1.3M215 76.8v1.3M215 79.4v1.3M216.3 72.9h-7.4v-35.9h17.1v70h-17.1v-27.9h7.4M217 72.9h4.5v6.2h-4.5M218.9 60.1v1.3M218.9 62.7v1.3M218.9 65.3v1.3M218.9 67.9v1.4"/>
<path d="M218.9 70.6v1.3M218.9 79.4v1.3M215 82v1.4M215 84.7v1.3M215 87.3v1.3M215 89.9v1.3M215 92.5v1.4M215 95.2v1.3M215 97.8v1.3M218.9 82v1.4M218.9 84.7v1.3M218.9 87.3v1.3"/>
<path d="M218.9 89.9v1.3M218.9 92.5v1.4M218.9 95.2v1.3M218.9 97.8v1.3M222 83.9a1.5 1.5 0 0 1 1.7-.3 1.5 1.5 0 0 1 .9 1.4v12a1.51 1.51 0 0 1-1.4 1.5 1.51 1.51 0 0 1-1.6-1.3v-12.4zM224.6 85h.1M215 100.4v1.3M215 103v1.4M215 105.7v1.3M218.9 100.4v1.3M218.9 103v1.4M218.9 105.7v1.3"/>
</g>
<path d="M56.8 28.5h12.2M67 28.5v47M56.8 75.5h12.2" fill="none" stroke="#0000b4" stroke-width=".25"/>
<path d="M67 28.5l.4 3h-.8z" fill="#0000b4"/>
<path d="M67 28.5l.4 3h-.8z" fill="none" stroke="#0000b4" stroke-width=".25"/>
<path d="M66.6 72.6h.8l-.4 2.9z" fill="#0000b4"/>
<path d="M66.6 72.6h.8l-.4 2.9z" fill="none" stroke="#0000b4" stroke-width=".25"/>
<g fill="#fff">
<path d="M61.4 49.4h4.6v5.3z"/>
<path d="M61.4 49.4l4.6 5.3h-4.6z"/>
</g>
<path d="M56.8 95.2h12.2M67 95.2v62M56.8 157.2h12.2" fill="none" stroke="#0000b4" stroke-width=".25"/>
<path d="M67 95.2l.4 3h-.8z" fill="#0000b4"/>
<path d="M67 95.2l.4 3h-.8z" fill="none" stroke="#0000b4" stroke-width=".25"/>
<path d="M66.6 154.3h.8l-.4 2.9z" fill="#0000b4"/>
<path d="M66.6 154.3h.8l-.4 2.9z" fill="none" stroke="#0000b4" stroke-width=".25"/>
<g fill="#fff">
<path d="M61.4 123.6h4.6v5.3z"/>
<path d="M61.4 123.6l4.6 5.3h-4.6z"/>
</g>
<path d="M175.9 33.4h9.9M183.8 33.4v77M175.9 110.4h9.9" fill="none" stroke="#0000b4" stroke-width=".25"/>
<path d="M183.8 33.4l.4 2.9h-.8z" fill="#0000b4"/>
<path d="M183.8 33.4l.4 2.9h-.8z" fill="none" stroke="#0000b4" stroke-width=".25"/>
<path d="M183.4 107.4h.8l-.4 3z" fill="#0000b4"/>
<path d="M183.4 107.4h.8l-.4 3z" fill="none" stroke="#0000b4" stroke-width=".25"/>
<g fill="#fff">
<path d="M178.2 69.2h4.6v5.3z"/>
<path d="M178.2 69.2l4.6 5.3h-4.6z"/>
</g>
<path d="M226 36h16.1M240.2 36v72M226 108h16.1" fill="none" stroke="#0000b4" stroke-width=".25"/>
<path d="M239.8 105h.7l-.3 3z" fill="#0000b4"/>
<path d="M239.8 105h.7l-.3 3z" fill="none" stroke="#0000b4" stroke-width=".25"/>
<path d="M240.2 36l.3 3h-.7z" fill="#0000b4"/>
<path d="M240.2 36l.3 3h-.7z" fill="none" stroke="#0000b4" stroke-width=".25"/>
<g fill="#fff">
<path d="M234.6 69.3h4.5v5.3z"/>
<path d="M234.6 69.3l4.5 5.3h-4.5z"/>
</g>
<path d="M120.6 29.9h20M138.6 29.9v22M132 51.9h8.6" fill="none" stroke="#0000b4" stroke-width=".25"/>
<path d="M138.3 48.9h.7l-.4 3z" fill="#0000b4"/>
<path d="M138.3 48.9h.7l-.4 3z" fill="none" stroke="#0000b4" stroke-width=".25"/>
<path d="M138.6 29.9l.4 3h-.7z" fill="#0000b4"/>
<path d="M138.6 29.9l.4 3h-.7z" fill="none" stroke="#0000b4" stroke-width=".25"/>
<g fill="#fff">
<path d="M133 38.3h4.6v5.3z"/>
<path d="M133 38.3l4.6 5.3h-4.6z"/>
</g>
<path d="M116 111.9h24.8M138.8 111.9v23M132 134.9h8.8" fill="none" stroke="#0000b4" stroke-width=".25"/>
<path d="M138.4 131.9h.8l-.4 3z" fill="#0000b4"/>
<path d="M138.4 131.9h.8l-.4 3z" fill="none" stroke="#0000b4" stroke-width=".25"/>
<path d="M138.8 111.9l.4 3h-.8z" fill="#0000b4"/>
<path d="M138.8 111.9l.4 3h-.8z" fill="none" stroke="#0000b4" stroke-width=".25"/>
<g fill="#fff">
<path d="M133.2 120.7h4.6v5.3z"/>
<path d="M133.2 120.7l4.6 5.3h-4.6z"/>
</g>
<path d="M116 152.3h24.8M138.8 152.3v28.5M124.5 180.8h16.3" fill="none" stroke="#0000b4" stroke-width=".25"/>
<path d="M138.8 152.3l.3 3h-.7z" fill="#0000b4"/>
<path d="M138.8 152.3l.3 3h-.7z" fill="none" stroke="#0000b4" stroke-width=".25"/>
<path d="M138.4 177.8h.7l-.3 3z" fill="#0000b4"/>
<path d="M138.4 177.8h.7l-.3 3z" fill="none" stroke="#0000b4" stroke-width=".25"/>
<g fill="#fff">
<path d="M133.2 162h4.5v9.2z"/>
<path d="M133.2 162l4.5 9.2h-4.5z"/>
</g>
<path d="M129 70.1h12M139 70.1v26M113.6 96.1h27.4" fill="none" stroke="#0000b4" stroke-width=".25"/>
<path d="M138.6 93h.8l-.4 3.1z" fill="#0000b4"/>
<path d="M138.6 93h.8l-.4 3.1z" fill="none" stroke="#0000b4" stroke-width=".25"/>
<path d="M139 70.1l.4 2.9h-.8z" fill="#0000b4"/>
<path d="M139 70.1l.4 2.9h-.8z" fill="none" stroke="#0000b4" stroke-width=".25"/>
<g fill="#fff">
<path d="M140 80.4l4.6 5.3h-4.6z"/>
<path d="M140 80.4h4.6v5.3z"/>
</g>
<path d="M159 148h18.7M164 142.4v7.5M172 142.4v7.5" fill="none" stroke="#0000b4" stroke-width=".25"/>
<path d="M161 147.5l3 .5-3 .3z" fill="#0000b4"/>
<path d="M161 147.5l3 .5-3 .3z" fill="none" stroke="#0000b4" stroke-width=".25"/>
<path d="M172 148l3-.5v.8z" fill="#0000b4"/>
<path d="M172 148l3-.5v.8z" fill="none" stroke="#0000b4" stroke-width=".25"/>
<g fill="#fff">
<path d="M177.7 142.3v4.6h-2.7z"/>
<path d="M175 142.3h2.7l-2.7 4.6z"/>
</g>
<path d="M180.9 115.6v31.8M171.8 127.9h11.1M172 142.4h10.9" fill="none" stroke="#0000b4" stroke-width=".25"/>
<path d="M180.9 142.4l.4 3h-.8z" fill="#0000b4"/>
<path d="M180.9 142.4l.4 3h-.8z" fill="none" stroke="#0000b4" stroke-width=".25"/>
<path d="M180.5 124.9h.8l-.4 3z" fill="#0000b4"/>
<path d="M180.5 124.9h.8l-.4 3z" fill="none" stroke="#0000b4" stroke-width=".25"/>
<g fill="#fff">
<path d="M175.3 115.6h4.6v9.3z"/>
<path d="M175.3 115.6l4.6 9.3h-4.6z"/>
</g>
<g font-size="4.5">
<text x="169.1" y="180.9">Stellwerk HMM</text>
<text x="215.3" y="180.7">2025-08-16</text>
<text x="253.1" y="180.9">Maßstab 1:1</text>
<text x="169.4" y="188.4">Bl. 2655 Ph</text>
<text x="215.6" y="188.4">W-, Gsp- und Signal-Antrieb</text>
<text x="169.1" y="203.1">Dateiname</text>
<text x="215.3" y="203.1">2655 Ph W-, Gsp-, Signal-Antrieb</text>
</g>
<g font-size="4.1">
<text x="16.3" y="20">2655.1</text>
<text x="95.8" y="21.2">2655.3</text>
<text x="144.7" y="22.1">2655.2</text>
<text x="214.4" y="22.1">2655.9</text>
<text x="249.6" y="22.1">2655.99</text>
<text x="95" y="59.9">2655.13</text>
<text x="17.1" y="87.6">2655.11</text>
<text x="95.3" y="103.3">2655.5</text>
<text x="150" y="120.1">2655.6</text>
<text x="209.5" y="132">2655.1</text>
<text x="243.9" y="132">Rahmen</text>
<text x="209.5" y="135.3">2655.2</text>
<text x="243.9" y="135.3">Schieber</text>
<text x="104" y="142">2655.78</text>
<text x="209.5" y="138.6">2655.3</text>
<text x="209.5" y="141.9">2655.4/0</text>
<text x="243.9" y="138.6">Drehhebel quer</text>
<text x="243.9" y="141.9">Kuppeldraht</text>
<text x="209.5" y="145.2">2655.5</text>
<text x="209.5" y="148.5">2655.6</text>
<text x="243.9" y="145.2">Stellhebel (hor.)</text>
<text x="243.9" y="148.5">Stellverstellung</text>
<text x="209.5" y="151.8">2655.7</text>
<text x="209.5" y="155.1">2655.8</text>
<text x="243.9" y="151.8">Stellhebel (vert.)</text>
<text x="243.9" y="155.1">Stellanschlag (vert.)</text>
<text x="209.5" y="158.4">2655.9</text>
<text x="209.5" y="161.7">2655.10</text>
<text x="243.9" y="158.4">Riegelschieber</text>
<text x="243.9" y="161.7">Verriegelungsschieber</text>
<text x="209.5" y="165">2655.11</text>
<text x="243.9" y="165">Rahmen lang</text>
<text x="209.5" y="168.3">2655.12/6(+4)</text>
<text x="209.5" y="171.6">2655.13</text>
<text x="243.9" y="168.3">Riegelzapfen</text>
<text x="243.9" y="171.6">Drehhebel längs</text>
<text x="40.6" y="177.4">15x15x2</text>
<text x="57.7" y="177.4">15x2</text>
<text x="68.4" y="177.4">15x30x15</text>
<text x="85.8" y="177.4">10x5</text>
<text x="12.1" y="184.6">W quer kurz</text>
<text x="46.4" y="184.6">.3+.5</text>
<text x="62.9" y="184.6">.2</text>
<text x="81.9" y="184.6">.1</text>
<text x="90.9" y="184.6">.6</text>
<text x="12.1" y="188.2">W längs kurz .13+.5(+.9)</text>
<text x="12.1" y="191.8">W quer lang</text>
<text x="46.4" y="191.8">.3+.5</text>
<text x="62.9" y="188.2">.2</text>
<text x="62.9" y="191.8">.2</text>
<text x="79.7" y="191.8">.11</text>
<text x="81.9" y="188.2">.1</text>
<text x="90.9" y="188.2">.6</text>
<text x="90.9" y="191.8">.6</text>
<text x="12.1" y="195.4">W längs lang .13+.5(+.9)</text>
<text x="62.9" y="195.4">.2</text>
<text x="79.7" y="195.4">.11</text>
<text x="90.9" y="195.4">.6</text>
<text x="12.1" y="199">Gs, Sig quer</text>
<text x="12.1" y="202.6">Gs, Sig längs</text>
<text x="42.1" y="202.6">.13+.78</text>
<text x="44.2" y="199">.3+.78</text>
<text x="62.9" y="199">.2</text>
<text x="62.9" y="202.6">.2</text>
<text x="81.9" y="199">.1</text>
<text x="81.9" y="202.6">.1</text>
<text x="90.9" y="199">.6</text>
<text x="90.9" y="202.6">.6</text>
</g>
<g font-size="4.1" fill="#b400b4">
<text x="136.8" y="43.6" transform="rotate(-90 136.8 43.6)">22</text>
<text x="65.1" y="54.7" transform="rotate(-90 65.1 54.7)">47</text>
<text x="181.9" y="74.5" transform="rotate(-90 181.9 74.5)">77</text>
<text x="238.3" y="74.6" transform="rotate(-90 238.3 74.6)">72</text>
<text x="140.9" y="80.4" transform="rotate(90 140.9 80.4)">26</text>
<text x="179" y="124.9" transform="rotate(-90 179 124.9)">14.5</text>
<text x="65.1" y="128.9" transform="rotate(-90 65.1 128.9)">62</text>
<text x="136.9" y="126" transform="rotate(-90 136.9 126)">23</text>
<text x="175" y="146.1">8</text>
<text x="136.9" y="171.2" transform="rotate(-90 136.9 171.2)">28.5</text>
</g>
<g font-size="3.1">
<text x="27.6" y="13.6">1</text>
<text x="75.4" y="13.6">2</text>
<text x="123.2" y="13.6">3</text>
<text x="171.1" y="13.6">4</text>
<text x="218.9" y="13.6">5</text>
<text x="266.7" y="13.6">6</text>
<text x="5.9" y="37.3">A</text>
<text x="5.9" y="84.8">B</text>
<text x="5.8" y="132.3">C</text>
<text x="5.8" y="179.8">D</text>
</g>
<g font-size="2.7" fill="#ff8000">
<text x="17.3" y="25">M15x30x15 F150</text>
<text x="17.3" y="27.2">T2 O2 S4 I1,2</text>
<text x="17.3" y="29.4">B-0,3</text>
<text x="29.2" y="29.4">D1,2</text>
<text x="93" y="26.1">M15x15x2 F150M15x15x2 F150</text>
<text x="93" y="28.3">T2 O2 S4 I1,2</text>
<text x="150.5" y="29.8">M15x2 F150</text>
<text x="93" y="30.5">B-0,3</text>
<text x="101.6" y="30.5">D1,5</text>
<text x="150.5" y="32">T2 O2 S4 I1,2</text>
<text x="150.5" y="34.2">B-0,3</text>
<text x="162.5" y="34.2">D1,2</text>
<text x="193" y="32.4">M15x15x2 F150 M15x15x2 F150</text>
<text x="194.1" y="34.6">T2 O2 S4 I1,2</text>
<text x="248.8" y="32">M15x15x2 F150 M15x15x2 F150</text>
<text x="249.9" y="34.2">T2 O2 S4 I1,2</text>
<text x="194.5" y="36.8">B-0,3</text>
<text x="203" y="36.8">D1,5</text>
<text x="250.3" y="36.4">B-0,3</text>
<text x="258.8" y="36.4">D1,5</text>
<text x="93" y="66.3">M15x15x2 F150 M15x15x2 F150</text>
<text x="93" y="68.5">T2 O2 S4 I1,2</text>
<text x="93" y="70.7">B-0,3</text>
<text x="101.6" y="70.7">D1,5</text>
<text x="17.3" y="91.7">M15x30x15 F150</text>
<text x="17.3" y="93.9">T2 O2 S4 I1,2</text>
<text x="17.3" y="96.1">B-0,3</text>
<text x="29.2" y="96.1">D1,2</text>
<text x="93" y="108.2">M15x15x2 F150 M15x15x2 F150</text>
<text x="93" y="110.4">T2 O2 S4 I1,2</text>
<text x="93" y="112.6">B-0,3</text>
<text x="101.6" y="112.6">D1,5</text>
<text x="156.3" y="125.1">M10+x5 F150</text>
<text x="156.2" y="127.3">T5 O2 S6 I1,2</text>
<text x="158.2" y="129.5">B-0,5 D3</text>
<text x="93" y="148.6">M15x15x2 F150 M15x15x2 F150</text>
<text x="93" y="150.8">T2 O2 S4 I1,2</text>
<text x="93" y="153">B-0,3</text>
<text x="101.6" y="153">D1,5</text>
<text x="156.9" y="156">T5 O2 S6 I1,2</text>
<text x="157" y="153.8">M20+x5 F150</text>
<text x="158.5" y="158.2">B-0,5 D3</text>
</g>
<g font-size="2.7" fill="#800000">
<text x="109.1" y="28.3">T2 O2 S4 I1,2</text>
<text x="109.1" y="30.5">B-0,3</text>
<text x="117.6" y="30.5">D1,5</text>
<text x="210.9" y="34.6">T2 O2 S4 I1,2</text>
<text x="266.7" y="34.2">T2 O2 S4 I1,2</text>
<text x="211.2" y="36.8">B-0,3</text>
<text x="219.7" y="36.8">D1,5</text>
<text x="267" y="36.4">B-0,3</text>
<text x="275.5" y="36.4">D1,5</text>
<text x="110.1" y="68.5">T2 O2 S4 I1,2</text>
<text x="110.1" y="70.7">B-0,3</text>
<text x="118.6" y="70.7">D1,5</text>
<text x="110.1" y="110.4">T2 O2 S4 I1,2</text>
<text x="110.1" y="112.6">B-0,3</text>
<text x="118.6" y="112.6">D1,5</text>
<text x="110.1" y="150.8">T2 O2 S4 I1,2</text>
<text x="110.1" y="153">B-0,3</text>
<text x="118.6" y="153">D1,5</text>
</g>
<g font-size="2.7" fill="#ff0080">
<text x="89.7" y="40.3">&gt;2655.3L</text>
<text x="89.3" y="42.5">M15x15x2</text>
<text x="91.4" y="44.7">T2 O2</text>
<text x="10.1" y="51.5">M15x30x15</text>
<text x="11.1" y="49.3">&gt;2655.1P</text>
<text x="12.8" y="53.7">T2 O2</text>
<text x="143.5" y="70.1">&gt;2655.2P</text>
<text x="246" y="70.8">&gt;2655.99L</text>
<text x="145" y="72.3">M15x2</text>
<text x="145.3" y="74.5">T2 O2</text>
<text x="184.3" y="75">M15x15x2</text>
<text x="184.8" y="72.8">&gt;2655.9L</text>
<text x="186.4" y="77.2">T2 O2</text>
<text x="246.1" y="73">M15x15x2</text>
<text x="248.2" y="75.2">T2 O2</text>
<text x="90.4" y="79.1">&gt;2655.13L</text>
<text x="90.6" y="81.3">M15x15x2</text>
<text x="92.7" y="83.5">T2 O2</text>
<text x="8.1" y="125.7">M15x30x15</text>
<text x="8.5" y="123.5">&gt;2655.11P</text>
<text x="90.3" y="124.6">M15x15x2</text>
<text x="90.7" y="122.4">&gt;2655.5L</text>
<text x="10.8" y="127.9">T2 O2</text>
<text x="92.3" y="126.8">T2 O2</text>
<text x="157.6" y="134.4">&gt;2655.6P</text>
<text x="158.5" y="136.6">M10+x5</text>
<text x="159.3" y="138.8">T5 O2</text>
<text x="168.4" y="154.7">&gt;2655.6Q</text>
<text x="169.3" y="156.9">M50+x5</text>
<text x="170.2" y="159.1">T5 O2</text>
<text x="90.1" y="162.9">&gt;2655.78L</text>
<text x="90.3" y="165.1">M15x15x2</text>
<text x="92.3" y="167.3">T2 O2</text>
</g>
<g font-size="2" fill="#ff8000">
<text x="42.6" y="35.4">N1</text>
<text x="162.5" y="53">N1</text>
<text x="167.6" y="71.3">N1</text>
<text x="42.6" y="102.1">N1</text>
<text x="163.8" y="132.6">D4</text>
<text x="158.9" y="163.4">&gt;2655.6P</text>
<text x="159.4" y="165.1">M10+x5</text>
<text x="159.9" y="166.7">T5 O2</text>
<text x="166.9" y="163.4">&gt;2655.6P</text>
<text x="167.4" y="165.1">M10+x5</text>
<text x="167.9" y="166.7">T5 O2</text>
</g>
<g font-size="2" fill="#800000">
<text x="221" y="49.1">N1</text>
<text x="222.9" y="92.9">N1</text>
</g>
</svg>
